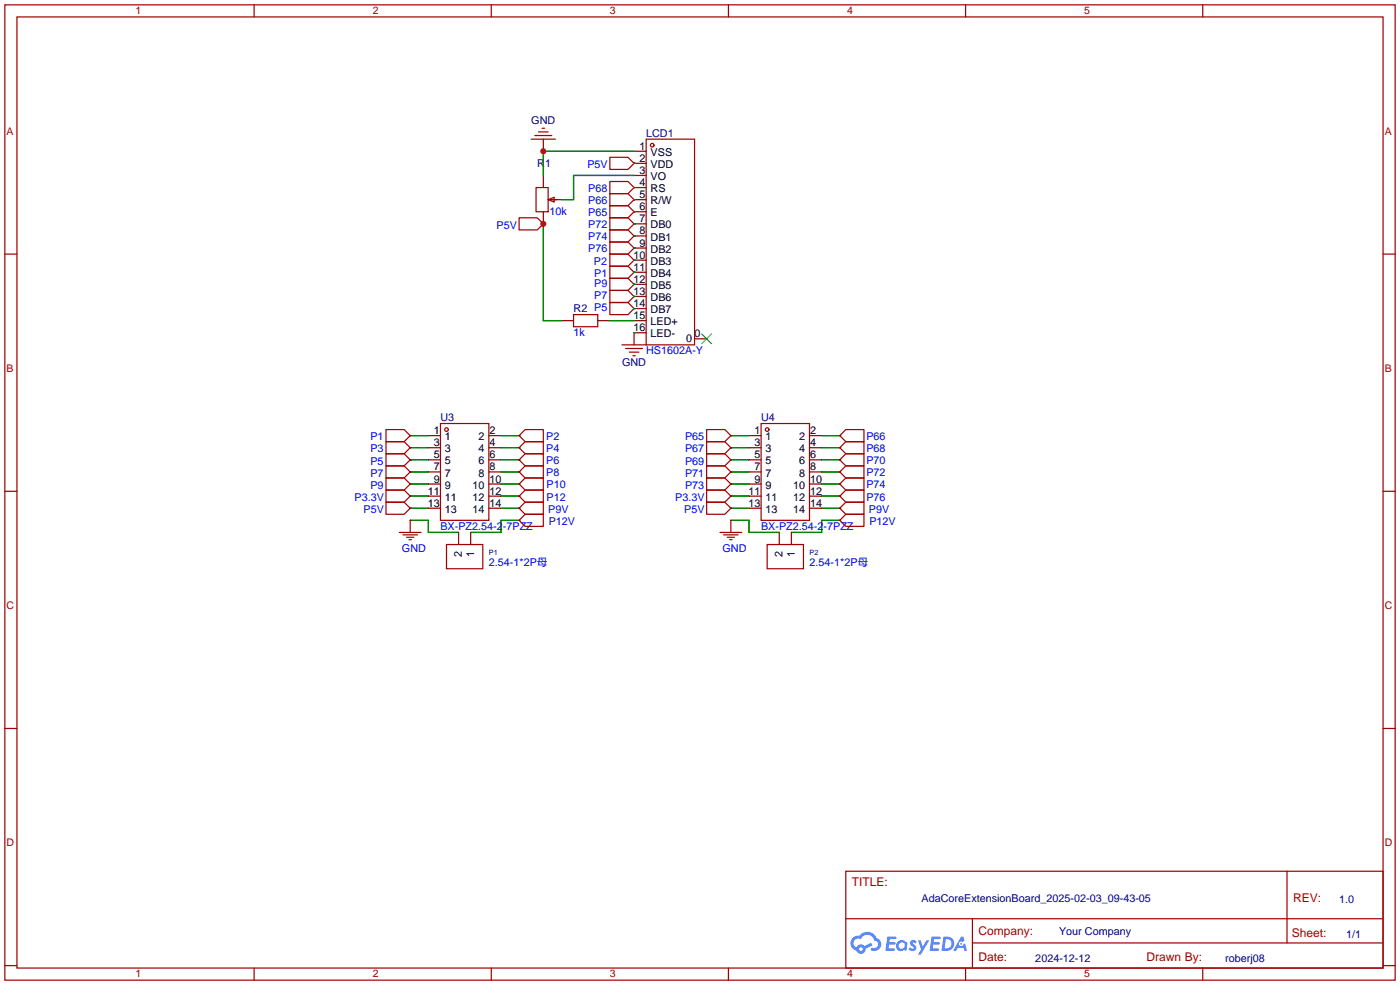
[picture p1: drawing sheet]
<svg xmlns="http://www.w3.org/2000/svg" width="294mm" height="207mm" viewBox="0 0 294 207" stroke-linecap="round" stroke-linejoin="round" font-family="sans-serif">
<g fill="none" stroke="#a10000" stroke-width=".25">
<path d="M1 1h291.9v204.7h-291.9zM3.6 3.6h286.7v199.6h-286.7zM53.3 1v2.6M103.1 1v2.6M152.9 1v2.6M202.7 1v2.6M252.5 1v2.6M1 53.3h2.6M290.3 53.3h2.6M1 103.1h2.6M290.3 103.1h2.6M1 152.9h2.6"/>
<path d="M290.3 152.9h2.6M177.5 182.9h112.8v20.3h-112.8zM177.6 192.8h112.6M204.1 197.9h86.1M204.1 192.8v10.2M270.2 182.9v15M1 202.7h2.6M53.3 203.2v2.5M103.1 203.2v2.5M152.9 203.2v2.5M202.7 203.2v2.5M252.5 203.2v2.5"/>
<path d="M290.3 202.7h2.6"/>
</g>
<g fill="#5487ff">
<path d="M191.2 197.5l.5-.2 .4 .1 .3 .3-.2 .4a.33 .33 0 0 0-.3-.3 .33 .33 0 0 0-.4 .1l.1 .1a.86 .86 0 0 1 .7 .7 .86 .86 0 0 1-.3 .8l-.7 .1-.6-.4 .4-.4 .5 .3 .2-.1v-.2a.88 .88 0 0 1-.6-1.3z"/>
<path d="M192.7 197.4h.6l.4 1.3 .8-1.3h.6l-1.8 3h-.6l.6-1.1z"/>
<path d="M186.3 196.6h1.6l.3 .1-.1 .4h-1.3l-.1 .6h1.1l.2 .3-.3 .3h-1.1l-.1 .8h1.2l.1 .2-.1 .2-1.8 .1z"/>
<path d="M195.6 196.6h1.6l.2 .1v.4h-1.3l-.1 .6h1.1l.2 .3-.3 .3h-1.1l-.1 .8h1.2l.1 .2-.1 .2-1.9 .1z"/>
<path d="M201.7 196.6h.5l.3 .9-.5 .2a.5 .5 0 0 0-.7 .2 .5 .5 0 0 0 .3 .7 .5 .5 0 0 0 .6-.4l.4-.2 .4 1.6h-.6l-.1-.7h-1.2l-.4 .7h-.6z"/>
<path d="M198 196.6l-.4 3h1a1.51 1.51 0 0 0 1.7-1.5 1.51 1.51 0 0 0-1.8-1.5zM198.6 197.1a1.02 1.02 0 0 1 1.1 1.2 1.02 1.02 0 0 1-1.4 .8z"/>
<path d="M188.5 197.6a1.11 1.11 0 0 0-.3 1.6 1.11 1.11 0 0 0 1.6 .2l.5 .2 .2-1.7-.4-.2a1.02 1.02 0 0 0-1.6-.1zM188.6 198.5a.67 .67 0 0 1 1.3 0 .67 .67 0 0 1-1.3 0z"/>
<path d="M179 196.9a1.58 1.58 0 0 0 .8 2.6 1.01 1.01 0 0 0 1.1 .7 1.01 1.01 0 0 0 .8-1.1l1.4-.7-.3-.5-1.3 .7a1.03 1.03 0 0 0-1.7 .3 1 1 0 0 1-.5-1.4 1 1 0 0 1 1.4-.3 1.49 1.49 0 0 1 1.5-1 1.49 1.49 0 0 1 1.4 1.2 .82 .82 0 0 1 .7 1.1 .82 .82 0 0 1-1.2 .5l-.3 .1v.3a1.4 1.4 0 0 0 2-.6 1.4 1.4 0 0 0-.8-1.9 2.19 2.19 0 0 0-3.7-.5l-.8 .1zM180.3 199.2a.4 .4 0 0 1 .8 0 .4 .4 0 0 1-.8 0z"/>
<circle cx="201.8" cy="198.1" r=".19"/>
</g>
<g fill="none" stroke="#008700" stroke-width=".25">
<path d="M133.1 34.3h.1M133.1 39.4h.1M133.1 36.8h-12.7v5.1h-2.5M133.1 31.8h-19.1v5M114 47v20.3h3.9M133.1 41.9h.1M133.1 44.5h.1M133.1 47h.1M133.1 49.5h.1M133.1 52.1h.1M133.1 54.6h.1M133.1 57.2h.1"/>
<path d="M133.1 59.7h.1M128 67.3h5.1M133.1 69.9h.1M133.1 62.2h.1M133.1 64.8h.1M86.1 91.4h3.8M86.1 94h3.8M86.1 96.5h3.8M86.1 99.1h3.8M105.2 91.4h3.8M105.2 94h3.8M105.2 96.5h3.8"/>
<path d="M105.2 99.1h3.8M153.4 91.4h3.8M153.4 94h3.8M153.4 96.5h3.8M153.4 99.1h3.8M172.5 91.4h3.8M172.5 94h3.8M172.5 96.5h3.8M172.5 99.1h3.8M86.1 109.2h3.8v2.6h6.4M86.1 106.7h3.8M86.1 104.1h3.8"/>
<path d="M86.1 101.6h3.8M105.2 106.7h3.8M105.2 104.1h3.8M105.2 101.6h3.8M109 109.2h-3.8v2.6h-6.4M153.4 109.2h3.8v2.6h6.4M153.4 106.7h3.8M153.4 104.1h3.8M153.4 101.6h3.8M172.5 106.7h3.8M172.5 104.1h3.8M172.5 101.6h3.8"/>
<path d="M176.3 109.2h-3.8v2.6h-6.4"/>
</g>
<g fill="none" stroke="#a10000" stroke-width=".25">
<path d="M111.5 29.2h5.1M112.3 28.4h3.5M112.5 39.4h2.6v5.1h-2.6zM113 27.7h2.1M113.8 26.9h.5M128 33h3.8l1.3 1.3-1.3 1.3h-3.8zM128 38.1h3.8l1.3 1.3-1.3 1.2h-3.8zM135.6 29.2h10.2v43.2h-10.2zM109 45.7h3.8l1.2 1.3-1.2 1.3h-3.8zM115.1 41.9l1.2-.5v1zM115.6 41.9h1.2M128 40.6h3.8l1.3 1.3-1.3 1.3h-3.8z"/>
<path d="M128 53.3h3.8l1.3 1.3-1.3 1.3h-3.8zM128 55.9h3.8l1.3 1.3-1.3 1.2h-3.8zM128 43.2h3.8l1.3 1.3-1.3 1.2h-3.8zM128 45.7h3.8l1.3 1.3-1.3 1.3h-3.8zM128 48.3h3.8l1.3 1.2-1.3 1.3h-3.8zM128 50.8h3.8l1.3 1.3-1.3 1.2h-3.8zM128 58.4h3.8l1.3 1.3-1.3 1.3h-3.8zM120.4 66h5.1v2.6h-5.1zM128 63.5h3.8l1.3 1.3-1.3 1.2h-3.8zM128 61h3.8l1.3 1.2-1.3 1.3h-3.8zM130.6 72.4h5M131.3 73.2h3.6"/>
<path d="M132.1 73.9h2M132.8 74.7h.5M81 90.2h3.8l1.3 1.2-1.3 1.3h-3.8zM81 92.7h3.8l1.3 1.3-1.3 1.3h-3.8zM81 95.3h3.8l1.3 1.2-1.3 1.3h-3.8zM81 97.8h3.8l1.3 1.3-1.3 1.2h-3.8zM92.5 88.9h10.1v20.3h-10.1zM109 96.5l1.2-1.2h3.8v2.5h-3.8zM110.2 90.2h3.8v2.5h-3.8l-1.2-1.3zM110.2 92.7h3.8v2.6h-3.8l-1.2-1.3zM110.2 97.8h3.8v2.5h-3.8l-1.2-1.2zM148.3 90.2h3.8l1.3 1.2-1.3 1.3h-3.8z"/>
<path d="M148.3 92.7h3.8l1.3 1.3-1.3 1.3h-3.8zM148.3 95.3h3.8l1.3 1.2-1.3 1.3h-3.8zM148.3 97.8h3.8l1.3 1.3-1.3 1.2h-3.8zM159.8 88.9h10.1v20.3h-10.1zM176.3 99.1l1.2-1.3h3.9v2.5h-3.9zM176.3 96.5l1.2-1.2h3.9v2.5h-3.9zM177.5 92.7h3.9v2.6h-3.9l-1.2-1.3zM177.5 90.2h3.9v2.5h-3.9l-1.2-1.3zM81 105.4h3.8l1.3 1.3-1.3 1.3h-3.8zM81 102.9h3.8l1.3 1.2-1.3 1.3h-3.8zM81 100.3h3.8l1.3 1.3-1.3 1.3h-3.8zM83.8 111.8h4.6"/>
<path d="M84.6 112.3h3M85.3 112.8h1.6M85.9 113.3h.5M86.1 109.2v2.6M93.7 114.3h7.6v5.1h-7.6zM109 109.2l1.2-1.2h3.8v2.5h-3.8zM110.2 105.4h3.8v2.6h-3.8l-1.2-1.3zM110.2 102.9h3.8v2.5h-3.8l-1.2-1.3zM110.2 100.3h3.8v2.6h-3.8l-1.2-1.3zM148.3 105.4h3.8l1.3 1.3-1.3 1.3h-3.8zM148.3 102.9h3.8l1.3 1.2-1.3 1.3h-3.8zM148.3 100.3h3.8l1.3 1.3-1.3 1.3h-3.8z"/>
<path d="M151.1 111.8h4.6M151.9 112.3h3M152.7 112.8h1.5M153.2 113.3h.5M153.4 109.2v2.6M161 114.3h7.7v5.1h-7.7zM176.3 106.7l1.2-1.3h3.9v2.6h-3.9zM176.3 109.2l1.2-1.2h3.9v2.5h-3.9zM177.5 100.3h3.9v2.6h-3.9l-1.2-1.3zM177.5 102.9h3.9v2.5h-3.9l-1.2-1.3z"/>
<circle cx="136.9" cy="30.5" r=".38"/>
<circle cx="93.7" cy="90.2" r=".38"/>
<circle cx="161" cy="90.2" r=".38"/>
</g>
<g fill="none" stroke="#870000" stroke-width=".25">
<path d="M114 29.2v2.6M114 36.8v2.6M133.1 34.3h.1M133.1 39.4h.1M133.1 31.8h2.5M133.1 34.3h2.5M133.1 36.8h2.5M133.1 39.4h2.5M114 47h.1M114 44.5v2.5M115.3 41.9h2.6M133.1 41.9h.1"/>
<path d="M133.1 54.6h.1M133.1 57.2h.1M133.1 44.5h.1M133.1 47h.1M133.1 49.5h.1M133.1 52.1h.1M133.1 59.7h.1M133.1 41.9h2.5M133.1 44.5h2.5M133.1 47h2.5M133.1 49.5h2.5M133.1 52.1h2.5"/>
<path d="M133.1 54.6h2.5M133.1 57.2h2.5M133.1 59.7h2.5M117.9 67.3h2.5M125.5 67.3h2.5M133.1 64.8h.1M133.1 62.2h.1M133.1 62.2h2.5M133.1 64.8h2.5M133.1 67.3h2.5M135.6 69.9h-2.5v2.5M145.8 71.1h2.5"/>
<path d="M86.1 91.4h.1M86.1 94h.1M86.1 96.5h.1M86.1 99.1h.1M89.9 91.4h2.6M89.9 94h2.6M89.9 96.5h2.6M89.9 99.1h2.6M102.6 91.4h2.6M102.6 94h2.6M102.6 96.5h2.6M102.6 99.1h2.6"/>
<path d="M109 91.4h.1M109 94h.1M109 96.5h.1M109 99.1h.1M153.4 91.4h.1M153.4 94h.1M153.4 96.5h.1M153.4 99.1h.1M157.2 91.4h2.6M157.2 94h2.6M157.2 96.5h2.6M157.2 99.1h2.6"/>
<path d="M169.9 91.4h2.6M169.9 94h2.6M169.9 96.5h2.6M169.9 99.1h2.6M176.3 99.1h.1M176.3 96.5h.1M176.3 94h.1M176.3 91.4h.1M86.1 109.2h.1M86.1 106.7h.1M86.1 104.1h.1M86.1 101.6h.1"/>
<path d="M89.9 106.7h2.6M89.9 104.1h2.6M89.9 101.6h2.6M96.3 111.8v2.5M98.8 111.8v2.5M102.6 106.7h2.6M102.6 104.1h2.6M102.6 101.6h2.6M109 109.2h.1M109 106.7h.1M109 104.1h.1M109 101.6h.1"/>
<path d="M153.4 109.2h.1M153.4 106.7h.1M153.4 104.1h.1M153.4 101.6h.1M157.2 106.7h2.6M157.2 104.1h2.6M157.2 101.6h2.6M163.6 111.8v2.5M166.1 111.8v2.5M169.9 106.7h2.6M169.9 104.1h2.6M169.9 101.6h2.6"/>
<path d="M176.3 101.6h.1M176.3 104.1h.1M176.3 106.7h.1M176.3 109.2h.1"/>
</g>
<path d="M147.3 70.1l2.1 2M149.4 70.1l-2.1 2" fill="none" stroke="#3c3" stroke-width=".25"/>
<g fill="#c00">
<circle cx="114" cy="31.7" r=".63"/>
<circle cx="114" cy="47" r=".63"/>
</g>
<g font-size="2.5" fill="#a00000">
<text x="178.8" y="186">TITLE:</text>
<text x="271.4" y="189.3">REV:</text>
<text x="205.4" y="196.2">Company:</text>
<text x="271.2" y="196.6">Sheet:</text>
<text x="205.4" y="201.7">Date:</text>
<text x="240.7" y="201.8">Drawn By:</text>
</g>
<g font-size="2.3" fill="#000080">
<text x="111.5" y="26.1">GND</text>
<text x="135.6" y="28.7">LCD1</text>
<text x="112.8" y="35">R1</text>
<text x="120.4" y="65.5">R2 P5</text>
<text x="130.6" y="76.9">GND</text>
<text x="92.5" y="88.4">U3</text>
<text x="159.8" y="88.4">U4</text>
<text x="193.5" y="189.3">AdaCoreExtensionBoard_2025-02-03_09-43-05</text>
<text x="281.1" y="189.4">1.0</text>
<text x="222.3" y="196.3">Your Company</text>
<text x="282.6" y="196.9">1/1</text>
<text x="217.3" y="202">2024-12-12</text>
<text x="257.2" y="201.9">roberj08</text>
</g>
<g font-size="2.3" fill="#00f">
<text x="123.3" y="35.3">P5V</text>
<text x="123.5" y="40.3">P68</text>
<text x="104.2" y="48">P5V</text>
<text x="115.3" y="45.2">10k</text>
<text x="123.5" y="42.8">P66</text>
<text x="123.5" y="45.4">P65</text>
<text x="123.5" y="47.9">P72</text>
<text x="123.5" y="50.5">P74</text>
<text x="123.5" y="53">P76</text>
<text x="124.6" y="55.5">P2</text>
<text x="124.7" y="58.1">P1</text>
<text x="124.7" y="62.7">P7</text>
<text x="124.7" y="60.2">P9</text>
<text x="120.4" y="70.6">1k</text>
<text x="135.6" y="74.4">HS1602A-Y</text>
<text x="77.7" y="92.4">P1</text>
<text x="77.7" y="95">P3</text>
<text x="114.6" y="92.4">P2</text>
<text x="114.6" y="94.9">P4</text>
<text x="143.8" y="92.4">P65</text>
<text x="143.8" y="95">P67</text>
<text x="181.9" y="94.9">P68</text>
<text x="181.9" y="92.4">P66</text>
<text x="77.7" y="97.5">P5</text>
<text x="77.7" y="100">P7</text>
<text x="114.6" y="97.4">P6</text>
<text x="114.6" y="100">P8</text>
<text x="143.8" y="97.5">P69</text>
<text x="143.8" y="100">P71</text>
<text x="181.9" y="100">P72</text>
<text x="181.9" y="97.4">P70</text>
<text x="74.4" y="105.1">P3.3V</text>
<text x="76.3" y="107.7">P5V</text>
<text x="77.7" y="102.6">P9</text>
<text x="114.7" y="105.1">P12</text>
<text x="114.7" y="102.5">P10</text>
<text x="115.1" y="107.6">P9V</text>
<text x="141.7" y="105.1">P3.3V</text>
<text x="143.6" y="107.7">P5V</text>
<text x="143.8" y="102.6">P73</text>
<text x="181.9" y="102.5">P74</text>
<text x="181.9" y="105.1">P76</text>
<text x="182.4" y="107.6">P9V</text>
<text x="92.5" y="111.2">BX-PZ2.54-2-7PZZ</text>
<text x="115.2" y="110.1">P12V</text>
<text x="159.8" y="111.2">BX-PZ2.54-2-7PZZ</text>
<text x="182.5" y="110.1">P12V</text>
<text x="84.4" y="115.9">GND</text>
<text x="102.6" y="118.8">2.54-1*2P母</text>
<text x="151.7" y="115.9">GND</text>
<text x="169.9" y="118.8">2.54-1*2P母</text>
</g>
<g font-size="2.3">
<text x="134.2" y="31.4">1</text>
<text x="134.2" y="34">2</text>
<text x="136.6" y="32.7">VSS</text>
<text x="136.6" y="35.2">VDD</text>
<text x="134.2" y="36.5">3</text>
<text x="134.2" y="39.1">4</text>
<text x="134.2" y="41.6">5</text>
<text x="136.6" y="37.8">VO</text>
<text x="136.6" y="40.3">RS</text>
<text x="134.2" y="44.1">6</text>
<text x="134.2" y="46.7">7</text>
<text x="136.6" y="42.9">R/W</text>
<text x="136.6" y="45.4">E</text>
<text x="136.6" y="47.9">DB0</text>
<text x="134.2" y="49.2">8</text>
<text x="134.2" y="51.8">9</text>
<text x="136.6" y="50.5">DB1</text>
<text x="136.6" y="53">DB2</text>
<text x="133" y="54.3">10</text>
<text x="133" y="56.8">11</text>
<text x="133" y="59.4">12</text>
<text x="136.6" y="55.6">DB3</text>
<text x="136.6" y="58.1">DB4</text>
<text x="133" y="61.9">13</text>
<text x="133" y="64.5">14</text>
<text x="136.6" y="60.6">DB5</text>
<text x="136.6" y="63.2">DB6</text>
<text x="136.6" y="65.7">DB7</text>
<text x="133" y="67">15</text>
<text x="133" y="69.5">16</text>
<text x="136.6" y="68.3">LED+</text>
<text x="136.6" y="70.8">LED-</text>
<text x="144" y="71.8">0</text>
<text x="145.8" y="70.8">0</text>
<text x="91.1" y="93.7">3</text>
<text x="91.1" y="91.1">1</text>
<text x="93.4" y="94.9">3</text>
<text x="93.4" y="92.4">1</text>
<text x="100.4" y="92.4">2</text>
<text x="100.4" y="94.9">4</text>
<text x="102.7" y="91.1">2</text>
<text x="102.7" y="93.7">4</text>
<text x="158.4" y="93.7">3</text>
<text x="158.4" y="91.1">1</text>
<text x="160.7" y="94.9">3</text>
<text x="160.7" y="92.4">1</text>
<text x="167.7" y="92.4">2</text>
<text x="167.7" y="94.9">4</text>
<text x="170.1" y="91.1">2</text>
<text x="170.1" y="93.7">4</text>
<text x="91.1" y="101.3">9</text>
<text x="91.1" y="98.7">7</text>
<text x="91.1" y="96.2">5</text>
<text x="93.4" y="100">7</text>
<text x="93.4" y="97.5">5</text>
<text x="100.4" y="97.5">6</text>
<text x="100.4" y="100">8</text>
<text x="102.7" y="96.2">6</text>
<text x="102.7" y="98.7">8</text>
<text x="102.7" y="101.3">10</text>
<text x="158.4" y="101.3">9</text>
<text x="158.4" y="98.7">7</text>
<text x="158.4" y="96.2">5</text>
<text x="160.7" y="100">7</text>
<text x="160.7" y="97.5">5</text>
<text x="167.7" y="97.5">6</text>
<text x="167.7" y="100">8</text>
<text x="170.1" y="96.2">6</text>
<text x="170.1" y="98.7">8</text>
<text x="170.1" y="101.3">10</text>
<text x="89.8" y="106.4">13</text>
<text x="89.8" y="103.8">11</text>
<text x="93.4" y="107.6">13</text>
<text x="93.4" y="105.1">11</text>
<text x="93.4" y="102.6">9</text>
<text x="99.2" y="102.6">10</text>
<text x="99.2" y="105.1">12</text>
<text x="99.2" y="107.6">14</text>
<text x="102.7" y="103.8">12</text>
<text x="102.7" y="106.4">14</text>
<text x="157.1" y="106.4">13</text>
<text x="157.1" y="103.8">11</text>
<text x="160.7" y="107.6">13</text>
<text x="160.7" y="105.1">11</text>
<text x="160.7" y="102.6">9</text>
<text x="166.5" y="102.6">10</text>
<text x="166.5" y="105.1">12</text>
<text x="166.5" y="107.6">14</text>
<text x="170.1" y="103.8">12</text>
<text x="170.1" y="106.4">14</text>
<text x="97" y="116.8" transform="rotate(-90 97 116.8)">2</text>
<text x="99.5" y="116.8" transform="rotate(-90 99.5 116.8)">1</text>
<text x="164.3" y="116.8" transform="rotate(-90 164.3 116.8)">2</text>
<text x="166.8" y="116.8" transform="rotate(-90 166.8 116.8)">1</text>
</g>
<g font-size="2.2" fill="#a00000">
<text x="28.4" y="3">1</text>
<text x="78.2" y="3">2</text>
<text x="128" y="3">3</text>
<text x="177.8" y="3">4</text>
<text x="227.6" y="3">5</text>
<text x="1.4" y="28.3">A</text>
<text x="290.7" y="28.3">A</text>
<text x="1.4" y="78">B</text>
<text x="290.7" y="78">B</text>
<text x="1.4" y="127.8">C</text>
<text x="290.7" y="127.8">C</text>
<text x="1.4" y="177.6">D</text>
<text x="290.7" y="177.6">D</text>
<text x="28.4" y="205.2">1</text>
<text x="78.2" y="205.2">2</text>
<text x="128" y="205.2">3</text>
<text x="177.8" y="205.2">4</text>
<text x="227.6" y="205.2">5</text>
</g>
<g font-size="1.5" fill="#000080">
<text x="102.6" y="116.5">P1</text>
<text x="169.9" y="116.5">P2</text>
</g>
</svg>
